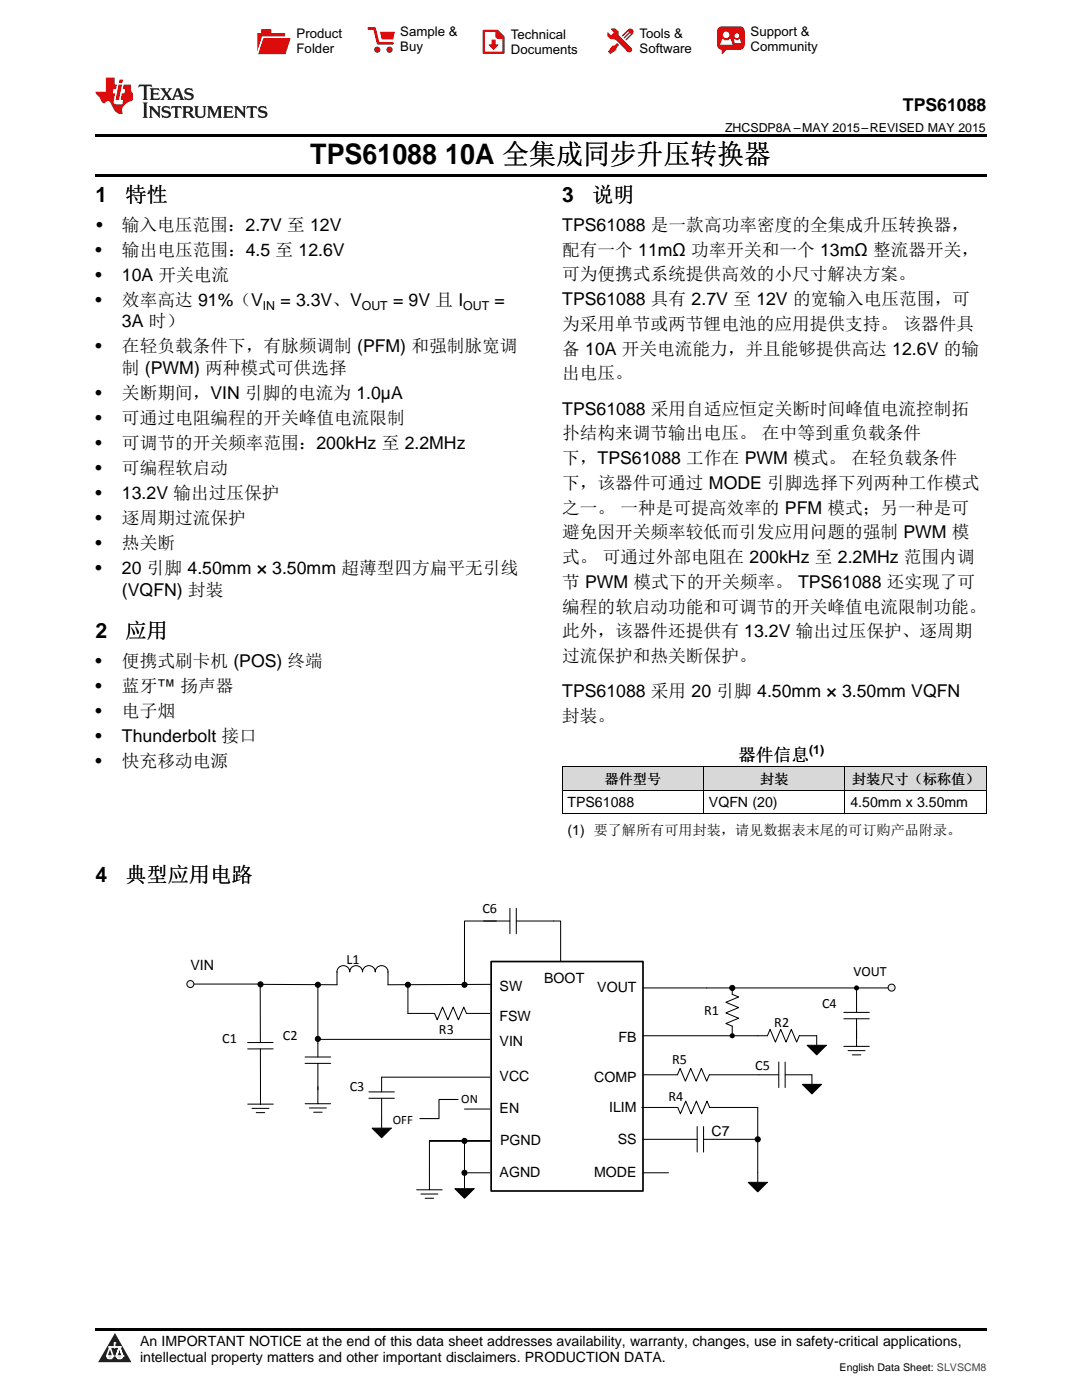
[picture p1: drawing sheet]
<svg xmlns="http://www.w3.org/2000/svg" width="216mm" height="279mm" viewBox="0 0 216 279" stroke-linecap="round" stroke-linejoin="round" font-family="sans-serif">
<g fill="#d8d8d8">
<path d="M112.2 153.1h28.2v4.6h-28.2z"/>
<path d="M140.4 153.1h28.2v4.6h-28.2z"/>
<path d="M168.6 153.1h28.2v4.6h-28.2z"/>
</g>
<path d="M22.9 266l3.3 5.9h-6.6z" fill="#231f20"/>
<path d="M21.3 270.6h1.2l-.3 .5h-.3a.53 .53 0 0 1-.6-.5z" fill-rule="evenodd" fill="#fff"/>
<path d="M21.3 270.6h1.2l-.3 .5h-.3a.53 .53 0 0 1-.6-.5z" fill="none" stroke="#231f20" stroke-width=".33"/>
<path d="M21.3 270.6l1.2 .1-.3 .4h-.5z" fill="none" stroke="#fff" stroke-width=".33"/>
<path d="M22.9 268.9h.1" fill="none" stroke="#fff" stroke-width=".33"/>
<path d="M22.9 268v.9z" fill="#fff"/>
<path d="M22.9 268v.9z" fill="none" stroke="#fff" stroke-width=".33"/>
<circle cx="22.9" cy="268" r=".16" fill="#fff"/>
<path d="M21.8 268.8h.1" fill="none" stroke="#fff" stroke-width=".33"/>
<path d="M21.8 268.8h2.2z" fill="#fff"/>
<path d="M21.8 268.8h2.2z" fill="none" stroke="#fff" stroke-width=".33"/>
<circle cx="24" cy="268.8" r=".16" fill="#fff"/>
<path d="M23.2 270.6h.1" fill="none" stroke="#fff" stroke-width=".33"/>
<path d="M23.8 268.8l-.6 1.8z" fill="#fff"/>
<path d="M23.8 268.8l-.6 1.8z" fill="none" stroke="#fff" stroke-width=".33"/>
<path d="M23.8 268.8l.7 1.8z" fill="#fff"/>
<path d="M23.8 268.8l.7 1.8z" fill="none" stroke="#fff" stroke-width=".33"/>
<path d="M24.4 270.6h.1" fill="none" stroke="#fff" stroke-width=".33"/>
<circle cx="21.3" cy="270.6" r=".16" fill="#fff"/>
<path d="M22 268.8l-.7 1.8z" fill="#fff"/>
<path d="M22 268.8l-.7 1.8z" fill="none" stroke="#fff" stroke-width=".33"/>
<path d="M22 268.8l.5 1.8z" fill="#fff"/>
<path d="M22 268.8l.5 1.8z" fill="none" stroke="#fff" stroke-width=".33"/>
<circle cx="22.5" cy="270.6" r=".16" fill="#fff"/>
<path d="M23.3 270.6h1.2a.63 .63 0 0 1-.6 .5 .63 .63 0 0 1-.6-.5z" fill-rule="evenodd" fill="#fff"/>
<path d="M23.3 270.6h1.2a.63 .63 0 0 1-.6 .5 .63 .63 0 0 1-.6-.5z" fill="none" stroke="#231f20" stroke-width=".33"/>
<path d="M23.3 270.6h1.2l-.4 .5h-.5z" fill="none" stroke="#fff" stroke-width=".33"/>
<path d="M23.2 270.6h.1" fill="none" stroke="#fff" stroke-width=".33"/>
<circle cx="24.5" cy="270.6" r=".16" fill="#fff"/>
<path d="M19 265.1h177.8v.5h-177.8z" fill="#000"/>
<path d="M98 191.9h30.3v45.8h-30.3z" fill="none" stroke="#000" stroke-width=".34"/>
<g fill="#000">
<circle cx="52" cy="196.5" r=".51"/>
<circle cx="92.7" cy="196.5" r=".51"/>
<circle cx="146.1" cy="197.2" r=".51"/>
<circle cx="146.1" cy="206.7" r=".51"/>
<circle cx="92.7" cy="227.7" r=".51"/>
<circle cx="151.2" cy="227.4" r=".51"/>
</g>
<g fill="none" stroke="#000" stroke-width=".2">
<path d="M38 196.4h13.5M51.9 196.6l.1 11.5M52 196.5h15.2v-2.5a1.27 1.27 0 0 1 1.3-1.3 1.27 1.27 0 0 1 1.3 1.3 1.27 1.27 0 0 1 1.3-1.3 1.27 1.27 0 0 1 1.2 1.3 1.27 1.27 0 0 1 1.3-1.3 1.27 1.27 0 0 1 1.3 1.3 1.27 1.27 0 0 1 1.2-1.3 1.27 1.27 0 0 1 1.3 1.3v2.5h20.7M96.5 183.8h5.2M99 183.8h-6.3v12.7M101.7 181.3v5.1M103 183.8h8.9v8M103 181.3v5.1M128.3 197.2h49.6M146.1 197.2v1.2l1.3 .6-2.6 1 2.6 1.1-2.6 1 2.6 1.1-2.6 1.1 1.3 .5v1.9M170.9 197.2v4.8M52 209.3v11.1"/>
<path d="M54.5 208.1h-5.1M54.5 209.3h-5.1M60.9 212.2h5.1M60.9 210.9h5.1M63.4 208.3v2.6M63.4 212.2v8.1M63.4 207.4h34.4M73.6 219.2h5.1M73.6 217.9h5.1M76.1 219.2v4M81.4 202.3h5.3l.5 1.2 1.1-2.5 1.1 2.5 1-2.5 1.1 2.5 1-2.5 .6 1.3h4.7M97.8 215h-21.7v2.9"/>
<path d="M128.3 214.5h6.9l.5-1.3 1.1 2.6 1-2.6 1.1 2.6 1-2.6 1.1 2.6 .5-1.3h13.9M128.3 206.7h24.8l.6-1.3 1 2.6 1.1-2.6 1 2.6 1.1-2.6 1.1 2.6 .5-1.3h3.5M155.4 212v5M156.7 214.5h5.3M156.7 212v5M168.4 203.3h5.1M168.4 202h5.1M170.9 203.3v4M49.4 220.4h5.1M50.3 221.2h3.4M51.1 222h1.7M60.9 220.3h5.1"/>
<path d="M61.7 221.1h3.4M62.6 222h1.7M83.1 237.4h5.1M84 238.3h3.4M84.8 239.1h1.7M85.7 234.1v3.3M92.7 221.3h5.1M97.8 227.7h-12.1h12.1M128.1 221h7.1l.6 1.3 1-2.6 1.1 2.6 1-2.6 1.1 2.6 1.1-2.6 .5 1.3h9.6v13.1M128.3 227.4h10.8M139.1 224.8v5.1M140.4 227.4h10.8"/>
<path d="M140.4 224.8v5.1"/>
<circle cx="52" cy="196.5" r=".51"/>
<circle cx="92.7" cy="196.5" r=".51"/>
<circle cx="146.1" cy="197.2" r=".51"/>
<circle cx="92.7" cy="227.7" r=".51"/>
<circle cx="151.2" cy="227.4" r=".51"/>
</g>
<circle cx="38" cy="196.4" r=".7" fill="#e8eef7"/>
<circle cx="38" cy="196.4" r=".7" fill="none" stroke="#000" stroke-width=".2"/>
<circle cx="170.9" cy="197.2" r=".51" fill="#000"/>
<circle cx="177.9" cy="197.1" r=".7" fill="#e8eef7"/>
<g fill="none" stroke="#000" stroke-width=".2">
<path d="M112.2 157.7h84.6M112.2 153h84.6M112.2 153.1v9.3M140.4 153.1v9.3M168.6 153.1v9.3M196.8 153.1v9.3M112.2 162.3h84.6M63.4 196.5v11.8M81.4 196.5v5.8M160.1 216.4h3.8l-1.9 1.9zM161.1 208.6h3.8l-1.9 1.9zM162 214.5v1.9"/>
<path d="M163 206.7v1.9M168.4 208.8h5.1M169.2 209.7h3.4M170.1 210.5h1.7M170.9 205.4v3.4M74.2 225.1h3.9l-2 2zM76.1 223.2v1.9M85.7 227.7v6.4M90.8 237.2h3.8l-1.9 1.9zM92.7 227.7v9.5M93.3 234.1h4.5M128.3 234.1h5.1"/>
<path d="M149.3 236h3.8l-1.9 1.9zM151.2 234.1v1.9"/>
<circle cx="63.4" cy="196.5" r=".51"/>
<circle cx="81.4" cy="196.5" r=".51"/>
<circle cx="177.9" cy="197.1" r=".7"/>
<circle cx="63.4" cy="207.3" r=".51"/>
<circle cx="92.7" cy="234.1" r=".51"/>
</g>
<g fill="#000">
<path d="M160.1 216.4h3.8l-1.9 1.9zM161.1 208.6h3.8l-1.9 1.9zM74.2 225.1h3.9l-2 2zM90.8 237.2h3.8l-1.9 1.9zM149.3 236h3.8l-1.9 1.9z"/>
<circle cx="63.4" cy="196.5" r=".51"/>
<circle cx="81.4" cy="196.5" r=".51"/>
<circle cx="63.4" cy="207.3" r=".51"/>
<circle cx="92.7" cy="234.1" r=".51"/>
</g>
<path d="M91.4 219.4h-3.8v3.8h-3.8" fill="none" stroke="#000" stroke-width=".21"/>
<path d="M19 34.8h177.8v.5h-177.8zM19 26.8h177.8v.6h-177.8z" fill="#000"/>
<path d="M27.7 16.9l-.1 .6 .6-.3h.5v.2v2.2l-.2 .4h1l-.2-.4v-2.2v-.2h.5l.6 .3-.2-.6zM29.9 17.6l.2 .4v1.6l-.2 .4h1.9l.1-.6a1.09 1.09 0 0 1-1.3 .1v-.6h.6l.4 .2v-.7l-.2 .2h-.8v-.6l.2-.1a1.01 1.01 0 0 1 1 .3l-.1-.6zM32 17.6l.9 1.2-1 1.2h.9l-.2-.3 .5-.7 .5 .7-.3 .3h1.7l-.2-.3 .1-.4h1l.1 .4-.2 .3h1l-.3-.4-.7-2h-.5l-1 2.2-.8-1.1 .9-1.1h-.9l.2 .2-.4 .7-.4-.7 .2-.2zM35.4 18l.4 1h-.8zM37 17.7a.66 .66 0 0 0-.2 .8 .66 .66 0 0 0 .6 .4l.7 .2 .1 .2a.8 .8 0 0 1-.7 .4 .8 .8 0 0 1-.7-.5l.1 .8 .2-.2a.94 .94 0 0 0 1.1 .1 .94 .94 0 0 0 .4-.9 1.48 1.48 0 0 0-1.3-.6v-.4a1.1 1.1 0 0 1 1.2 .2l-.2-.6-.2 .1-.5-.1zM28.5 20.4l.2 .4v2.3l-.2 .4h1l-.2-.4v-2.3l.2-.4zM29.7 21.2l.2 .4v1.5l-.2 .4h.8l-.3-.4 .1-1.3 1.6 1.8v-2l.2-.4h-.7l.2 .2v1.1l-1.2-1.3zM32.5 21.3a.66 .66 0 0 0-.2 .8 .66 .66 0 0 0 .6 .4l.6 .2 .2 .2a.8 .8 0 0 1-.8 .4 .8 .8 0 0 1-.7-.5l.2 .7 .2-.1a.94 .94 0 0 0 1 .1 .94 .94 0 0 0 .5-1 1.47 1.47 0 0 0-1.3-.6l-.1-.3a1.1 1.1 0 0 1 1.3 .2l-.2-.6-.2 .1-.5-.2zM34.3 21.2l-.2 .6a.64 .64 0 0 1 .8-.3v1.6l-.2 .4h1l-.3-.4 .1-1.6a.66 .66 0 0 1 .8 .3l-.2-.6zM36.3 21.2l.3 .4v1.5l-.3 .4h1l-.2-.2v-.7h.5l.1 .1a.8 .8 0 0 0 1.2 .7l-1-1a.62 .62 0 0 0 .6-.5 .62 .62 0 0 0-.6-.7zM37.1 21.5h.1a.48 .48 0 0 1 .6 0 .48 .48 0 0 1 .1 .6l-.2 .1-.6 .1zM38.7 21.2l.2 .2a2.29 2.29 0 0 0 .4 2 1.05 1.05 0 0 0 1.7-.7v-1.3l.2-.2h-.8l.2 .4v1.1a.61 .61 0 0 1-.6 .6 .61 .61 0 0 1-.6-.6v-1.1l.3-.4zM41.3 21.2l.3 .4v1.5l-.3 .4h.8l-.2-.4v-1.4l.8 1.9 .9-1.9v1.4l-.2 .4h.9l-.2-.4v-1.5l.2-.4h-.8l-.7 1.5-.6-1.5zM44.5 21.2l.2 .4v1.5l-.2 .4h1.9l.2-.6a1.1 1.1 0 0 1-1.4 .2v-.7h.6l.4 .2v-.6l-.2 .1-.8 .1v-.6l.2-.1a1.02 1.02 0 0 1 1.1 .2l-.2-.5zM46.7 21.2l.2 .4v1.5l-.2 .4h.8l-.3-.4 .1-1.3 1.6 1.8v-2l.2-.4h-.7l.2 .2v1.1l-1.2-1.3zM49.3 21.2l-.1 .6a.64 .64 0 0 1 .8-.3v1.6l-.3 .4h1l-.2-.4v-1.6a.66 .66 0 0 1 .8 .3l-.1-.6zM51.7 21.3a.66 .66 0 0 0-.2 .7 .66 .66 0 0 0 .7 .5l.6 .2 .1 .2a.8 .8 0 0 1-.7 .4 .8 .8 0 0 1-.7-.5l.1 .7 .2-.1a.94 .94 0 0 0 1.1 .1 .94 .94 0 0 0 .4-1 1.48 1.48 0 0 0-1.2-.6l-.1-.3a1.1 1.1 0 0 1 1.2 .2l-.2-.6-.1 .1-.6-.2z" fill="#231f20"/>
<path d="M21.1 15.5v2.8h-2v.4l.9 .9a.96 .96 0 0 0 1 1 .59 .59 0 0 1 .5-.4 .59 .59 0 0 1 .5 .3l.4 .8a1.61 1.61 0 0 0 2.1 1.3 1.63 1.63 0 0 1 1.1-2.2l.9-.3v-1.5a1.6 1.6 0 0 1-.4-1.7h-1.4l-.2 .9h.5l-.2 .8h-.5l-.2 1v.3h.5l-.2 .9h-.7a.74 .74 0 0 1-1-.6l.3-1.6h-.5l.2-.8h.5l.1-.9h-.4v-1.4zM23.7 16.9l-.7 3h.8l.6-3zM23.8 15.9l-.1 .7h.7l.2-.7z" fill="#ee1d23"/>
<g fill="#d60000">
<path d="M52.1 5.8h2v.8h2.8v4.2h-5.5v-4.2h.7z" fill-rule="evenodd"/>
<path d="M52.4 7.5h5.6l-1 3.3h-5.6z" fill-rule="evenodd"/>
</g>
<path d="M52.4 7.4h5.7l-.1 .1h-5.5l-1.1 3.3z" fill-rule="evenodd" fill="#fff"/>
<path d="M52.4 7.4h5.7l-.1 .1h-5.5l-1.1 3.3z" fill="none" stroke="#fff" stroke-width=".2"/>
<path d="M73.6 5.7h1.1l.7 2.9h2.9" fill="none" stroke="#d60000" stroke-width=".55"/>
<g fill="#d60000">
<path d="M75.8 6.3h3l-.4 1.6h-2.2z" fill-rule="evenodd"/>
<circle cx="75.3" cy="9.9" r=".62"/>
<circle cx="77.7" cy="9.9" r=".62"/>
</g>
<path d="M96.5 6.2h2.7l1.3 1.2v3.1h-4z" fill="none" stroke="#d60000" stroke-width=".44"/>
<g fill="#d60000">
<path d="M98.1 7.9h.8v1h.5l-.9 1.1-1-1v-.1h.6z" fill-rule="evenodd"/>
<path d="M98.9 6.2h.3l1.3 1.2v.4h-1.3l-.3-.4z" fill-rule="evenodd"/>
<path d="M121.9 5.7h.8l.7 .6 .1 .7 2.5 2.5-.8 .8-2.3-2.3-1.1-.2-.6-.6v-.8l.7 .6 .5-.4v-.2l-.5-.5z" fill-rule="evenodd"/>
<path d="M122.2 9.1h.4l.5-.5 .4 .4-.5 .5v.4l-1.2 .9-.5-.5z" fill-rule="evenodd"/>
<path d="M125.3 5.9a.67 .67 0 0 1 .9 0 .67 .67 0 0 1 0 .9z" fill-rule="evenodd"/>
<path d="M125.3 5.9l.9 .9-1.2 1.2h-.2v-.2l1-.9v-.2h-.2l-.9 1h-.2v-.2l.9-1 .1-.2h-.3l-.9 1h-.2v-.2z" fill-rule="evenodd"/>
<circle cx="125.6" cy="9.9" r=".54"/>
</g>
<path d="M123.3 6.3v.7" fill="none" stroke="#d60000" stroke-width=".2"/>
<g fill="#d60000">
<path d="M143.4 5.5l.6-.2h3.6a.95 .95 0 0 1 1 .9v2.8a.95 .95 0 0 1-1 .9h-3.6a.95 .95 0 0 1-.9-.9v-2.8z" fill-rule="evenodd"/>
<path d="M144 9.9h.9l-.7 .9h-.2z" fill-rule="evenodd"/>
</g>
<g fill="#fff">
<path d="M146.6 8.6h1.3z"/>
<path d="M144.1 7.8h.3l.1 .2h.8l.2-.2h.3l.4 1.1h-2.5z" fill-rule="evenodd"/>
<path d="M146.4 7.8h.3l.1 .2h.5l.2-.2h.2l.2 .8h-1.3z" fill-rule="evenodd"/>
<circle cx="144.9" cy="6.9" r=".65"/>
<circle cx="147" cy="7.1" r=".48"/>
</g>
<g font-size="5.6">
<text x="61.9" y="32.8">TPS61088</text>
<text x="88.8" y="32.8">10A 全集成同步升压转换器</text>
</g>
<g font-size="4.2">
<text x="19" y="40.4">1</text>
<text x="25" y="40.4">特性</text>
<text x="112.2" y="40.4">3</text>
<text x="118.1" y="40.4">说明</text>
<text x="19" y="127.3">2</text>
<text x="25" y="127.3">应用</text>
<text x="19" y="176.1">4</text>
<text x="25" y="176.1">典型应用电路</text>
</g>
<g font-size="3.5">
<text x="180.2" y="22.2">TPS61088</text>
<text x="19.2" y="46.1">•</text>
<text x="24.3" y="46.1">输入电压范围：2.7V 至 12V</text>
<text x="112.2" y="46.1">TPS61088 是一款高功率密度的全集成升压转换器，</text>
<text x="19" y="51.1">•</text>
<text x="24.3" y="51.1">输出电压范围：4.5 至 12.6V</text>
<text x="112.2" y="51">配有一个 11mΩ 功率开关和一个 13mΩ 整流器开关，</text>
<text x="19" y="56.1">•</text>
<text x="24.3" y="56.1">10A 开关电流</text>
<text x="112.2" y="56">可为便携式系统提供高效的小尺寸解决方案。</text>
<text x="19" y="61.1">•</text>
<text x="24.3" y="61.1">效率高达 91%（V</text>
<text x="24.3" y="65.3">3A 时）</text>
<text x="56" y="61.1">= 3.3V、V</text>
<text x="78.4" y="61.1">= 9V 且 I</text>
<text x="98.7" y="61.1">=</text>
<text x="112.2" y="60.9">TPS61088 具有 2.7V 至 12V 的宽输入电压范围，可</text>
<text x="112.2" y="65.8">为采用单节或两节锂电池的应用提供支持。 该器件具</text>
<text x="19" y="70.3">•</text>
<text x="24.3" y="70.3">在轻负载条件下，有脉频调制 (PFM) 和强制脉宽调</text>
<text x="112.2" y="70.8">备 10A 开关电流能力，并且能够提供高达 12.6V 的输</text>
<text x="24.3" y="74.6">制 (PWM) 两种模式可供选择</text>
<text x="112.2" y="75.7">出电压。</text>
<text x="19" y="79.6">•</text>
<text x="24.3" y="79.6">关断期间，VIN 引脚的电流为 1.0µA</text>
<text x="112.2" y="82.7">TPS61088 采用自适应恒定关断时间峰值电流控制拓</text>
<text x="19" y="84.6">•</text>
<text x="19" y="89.6">•</text>
<text x="24.3" y="84.6">可通过电阻编程的开关峰值电流限制</text>
<text x="24.3" y="89.6">可调节的开关频率范围：200kHz 至 2.2MHz</text>
<text x="112.2" y="87.7">扑结构来调节输出电压。 在中等到重负载条件</text>
<text x="19" y="94.6">•</text>
<text x="24.3" y="94.6">可编程软启动</text>
<text x="112.2" y="92.6">下，TPS61088 工作在 PWM 模式。 在轻负载条件</text>
<text x="19" y="99.6">•</text>
<text x="24.3" y="99.6">13.2V 输出过压保护</text>
<text x="112.2" y="97.5">下，该器件可通过 MODE 引脚选择下列两种工作模式</text>
<text x="19" y="104.6">•</text>
<text x="24.3" y="104.6">逐周期过流保护</text>
<text x="112.2" y="102.5">之一。 一种是可提高效率的 PFM 模式；另一种是可</text>
<text x="112.2" y="107.4">避免因开关频率较低而引发应用问题的强制 PWM 模</text>
<text x="19" y="109.6">•</text>
<text x="24.3" y="109.6">热关断</text>
<text x="112.2" y="112.4">式。 可通过外部电阻在 200kHz 至 2.2MHz 范围内调</text>
<text x="19" y="114.7">•</text>
<text x="24.3" y="114.7">20 引脚 4.50mm × 3.50mm 超薄型四方扁平无引线</text>
<text x="24.3" y="118.9">(VQFN) 封装</text>
<text x="112.2" y="117.3">节 PWM 模式下的开关频率。 TPS61088 还实现了可</text>
<text x="112.2" y="122.2">编程的软启动功能和可调节的开关峰值电流限制功能。</text>
<text x="112.2" y="127.2">此外，该器件还提供有 13.2V 输出过压保护、逐周期</text>
<text x="19" y="133">•</text>
<text x="24.3" y="133">便携式刷卡机 (POS) 终端</text>
<text x="112.2" y="132.1">过流保护和热关断保护。</text>
<text x="19" y="138">•</text>
<text x="19" y="143.1">•</text>
<text x="24.3" y="138">蓝牙™ 扬声器</text>
<text x="24.3" y="143.1">电子烟</text>
<text x="112.2" y="139.1">TPS61088 采用 20 引脚 4.50mm × 3.50mm VQFN</text>
<text x="19" y="148.1">•</text>
<text x="24.3" y="148.1">Thunderbolt 接口</text>
<text x="112.2" y="144.1">封装。</text>
<text x="19" y="153.1">•</text>
<text x="24.3" y="153.1">快充移动电源</text>
<text x="147.3" y="151.8">器件信息</text>
</g>
<g font-size="2.8">
<text x="113.2" y="161.1">TPS61088</text>
<text x="120.6" y="156.5">器件型号</text>
<text x="141.5" y="161.1">VQFN (20)</text>
<text x="151.7" y="156.5">封装</text>
<text x="169.7" y="161.1">4.50mm x 3.50mm</text>
<text x="170" y="156.5">封装尺寸（标称值）</text>
<text x="113.2" y="166.6">(1) 要了解所有可用封装，请见数据表末尾的可订购产品附录。</text>
<text x="96.3" y="182.1">C6</text>
<text x="38" y="193.6">VIN</text>
<text x="69.2" y="192.3">L1</text>
<text x="99.7" y="197.8">SW</text>
<text x="108.6" y="196.1">BOOT</text>
<text x="170.3" y="194.8">VOUT</text>
<text x="99.7" y="203.7">FSW</text>
<text x="119.2" y="198">VOUT</text>
<text x="140.5" y="202.5">R1</text>
<text x="164" y="201.2">C4</text>
<text x="44.3" y="208.2">C1</text>
<text x="56.4" y="207.6">C2</text>
<text x="87.6" y="206.3">R3</text>
<text x="99.7" y="208.8">VIN</text>
<text x="123.4" y="207.9">FB</text>
<text x="154.5" y="205">R2</text>
<text x="99.7" y="215.8">VCC</text>
<text x="118.5" y="216">COMP</text>
<text x="134.1" y="212.3">R5</text>
<text x="150.7" y="213.6">C5</text>
<text x="69.8" y="217.7">C3</text>
<text x="121.5" y="221.9">ILIM</text>
<text x="133.4" y="219.6">R4</text>
<text x="99.7" y="222.2">EN</text>
<text x="142" y="226.6">C7</text>
<text x="99.8" y="228.5">PGND</text>
<text x="123.3" y="228.2">SS</text>
<text x="99.7" y="234.9">AGND</text>
<text x="118.5" y="234.9">MODE</text>
<text x="27.9" y="268.6">An IMPORTANT NOTICE at the end of this data sheet addresses availability, warranty, changes, use in safety-critical applications,</text>
<text x="27.9" y="271.8">intellectual property matters and other important disclaimers. PRODUCTION DATA.</text>
</g>
<g font-size="2.6">
<text x="59.2" y="7.6">Product</text>
<text x="59.2" y="10.6">Folder</text>
<text x="79.9" y="7.3">Sample &amp;</text>
<text x="79.9" y="10.2">Buy</text>
<text x="101.9" y="7.8">Technical</text>
<text x="101.9" y="10.8">Documents</text>
<text x="127.6" y="7.6">Tools &amp;</text>
<text x="127.6" y="10.6">Software</text>
<text x="149.8" y="7.2">Support &amp;</text>
<text x="149.8" y="10.2">Community</text>
</g>
<g font-size="2.5">
<text x="144.7" y="26.3">ZHCSDP8A –MAY 2015–REVISED MAY 2015</text>
<text x="52.4" y="61.8">IN</text>
<text x="72.2" y="61.8">OUT</text>
<text x="92.4" y="61.8">OUT</text>
<text x="161.4" y="150.4">(1)</text>
<text x="92" y="220.2">ON</text>
<text x="78.4" y="224.3">OFF</text>
</g>
<text font-size="2.1" x="167.5" y="273.7">English Data Sheet: SLVSCM8</text>
</svg>
